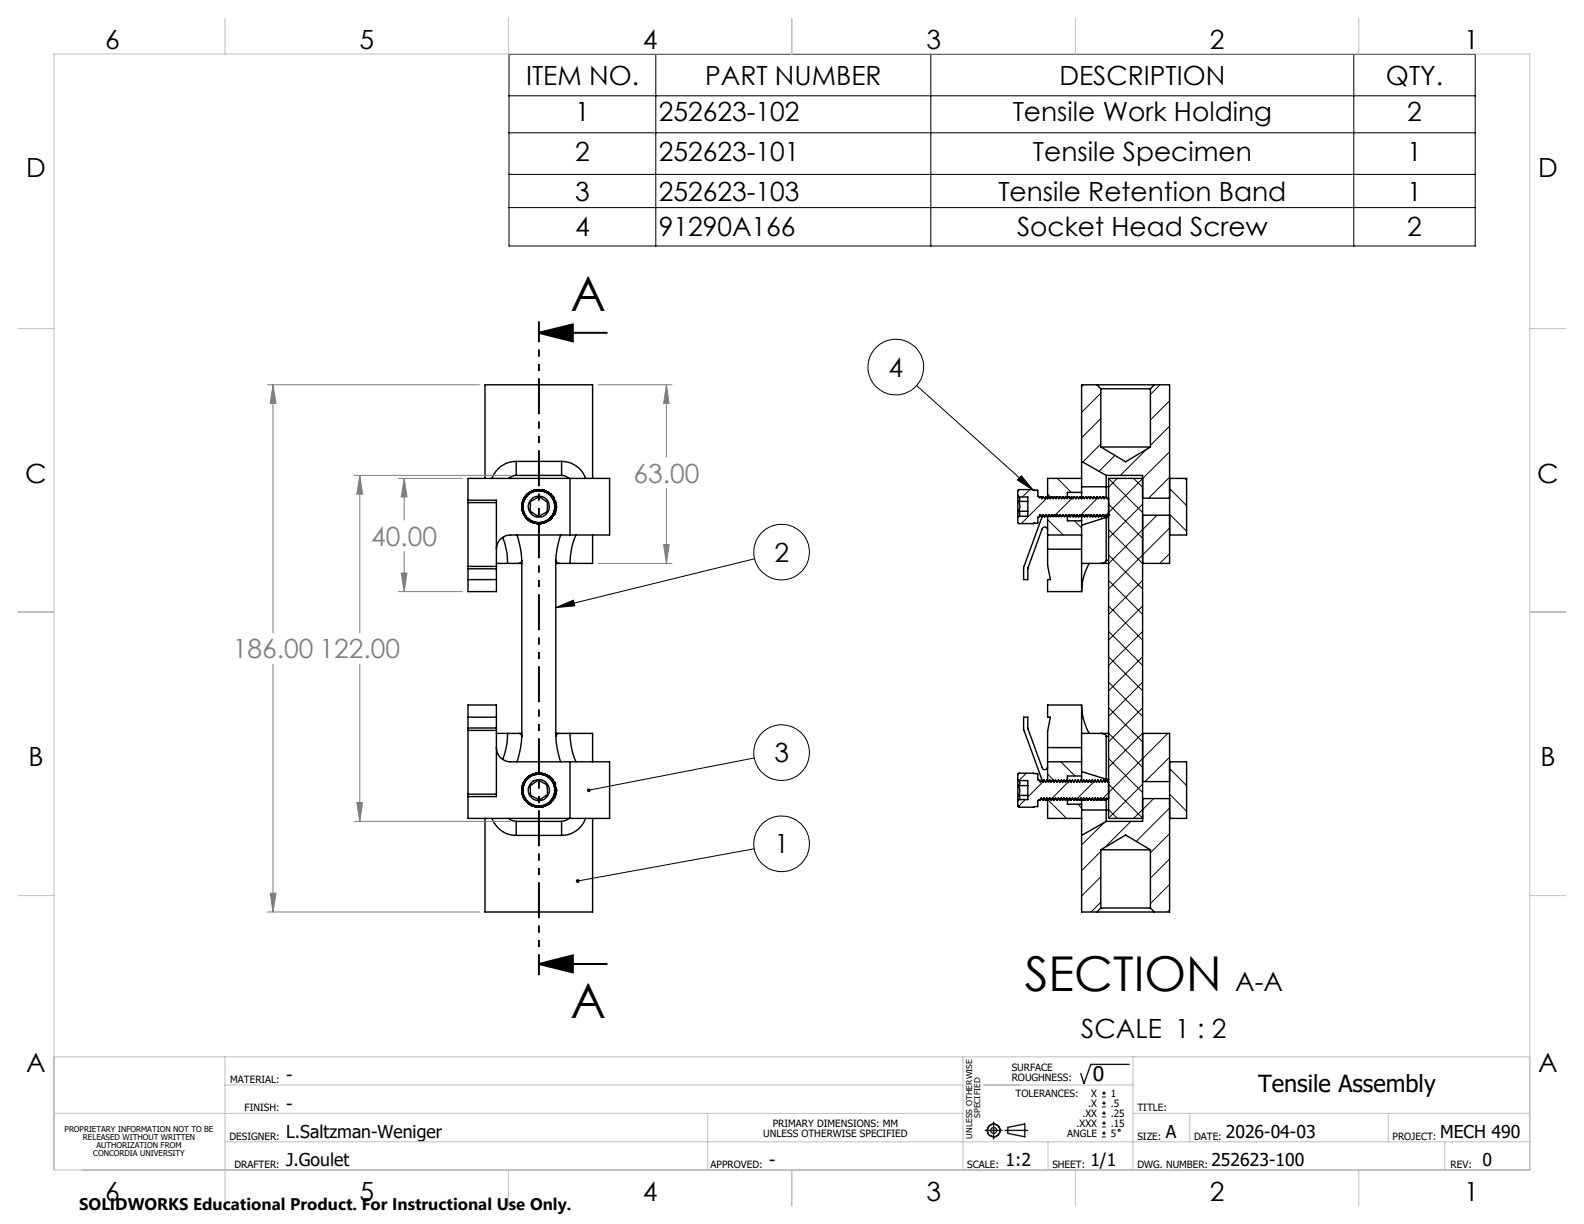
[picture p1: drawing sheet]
<svg xmlns="http://www.w3.org/2000/svg" width="279mm" height="216mm" viewBox="0 0 279 216" stroke-linecap="round" stroke-linejoin="round" font-family="sans-serif">
<g fill="none" stroke="#000" stroke-width=".25">
<path d="M193.5 67.9h10.1M193.5 67.9h-2.7v13.5M193.5 67.9l.7 .7M194.2 68.6h8.7M194.2 78.8h8.7M194.2 68.6v10.2M194.2 78.8l4.3 2.7 4.4-2.7M202.9 68.6v10.2M203.6 67.9h2.7v31.5h-4.8M203.6 67.9l-.7 .7M82.5 99.9v.4M82.5 88.2h5.1v.5"/>
<path d="M82.5 88.2v.5M82.5 88.2v-3.8h25v10h-17.5a2.51 2.51 0 0 0-2.4 2.5M82.5 88.7v11.2M82.5 99.9h5.1M82.5 88.7h5.1M85.5 84.4v-16.5h19v16.5M87.6 99.9v.4M87.6 88.7v11.2M87.6 99.4h3.9M88.7 94.8l.3 1a11 11 0 0 1 .5 3.6M91.1 81.4a4.5 4.5 0 0 0-4.3 3M91.1 83.9l-.8 .1-.6 .4"/>
<path d="M91.1 81.4v2.5M91.1 81.4h8M91.1 83.9h8M91.2 94.4l.6 2.5 .2 1.9M91.5 99.4h.5M92 98.8l-.1 .4-.4 .2M92 98.8v31.1M92.1 89.8v.1M92.1 89.7v.1M92.1 89.5v.2M92.1 89.3v.2M92.1 89.3h.1"/>
<path d="M92.1 89.1v.2M92.1 89h.1M92.1 89.1h.1M92.1 89.7h.1M92.1 89.8h.1M92.1 89.5h.1M92.1 90l.1 .2M92.1 88.8v.2M92.1 90v.2M92.1 90h.1M92.1 88.8h.1M92.1 89.9h.1"/>
<path d="M92.1 89.9v.1M92.1 89v.1M92.1 90.2h.1M92.1 88.6v.2M92.1 88.5h.1M92.1 88.6h.1M92.2 90.2l.1 .2M92.2 90.2h.1M92.2 88.5v.1M92.2 88.6h.1M92.2 88.4v.1M92.2 88.4l-.1 .1"/>
<path d="M92.2 88.4h.1M92.2 88.6h-.1M92.3 90.5v.1M92.3 88.3l-.1 .1M92.3 90.5h.1M92.3 90.4h.1M92.3 90.4v.1M92.3 88.2v.1M92.3 90.6h.1M92.3 88.1h.1M92.3 88.2h.1M92.4 90.7v.1"/>
<path d="M92.4 90.6v.1M92.4 88.1v.1M92.4 90.7h.1M92.4 87.9v.2M92.4 90.8l.1 .1M92.4 87.9l-.1 .2M92.4 90.8h.1M92.4 87.9h.1M92.5 87.9h.1M92.5 90.9l.1 .1M92.5 90.9h.1M92.5 87.7v.2"/>
<path d="M92.5 87.7h.1M92.6 87.7h-.1M92.6 87.7h.1M92.6 91.1l.1 .1M92.6 91h.1M92.6 91v.1M92.7 87.6l-.1 .1M92.7 91.2h.1M92.7 87.6h.1M92.7 91.2v.1M92.7 87.5v.1M92.7 91.3l.2 .1"/>
<path d="M92.8 87.4l-.1 .1M92.8 87.4h.1M92.9 87.4h.1M92.9 87.3v.1M92.9 91.4h.1M92.9 91.4l.1 .1M93 87.2l-.1 .1M93 91.5h.1M93 87.2h.1M93.1 91.6l.1 .1M93.1 91.5h.1M93.1 91.5v.1"/>
<path d="M93.2 87.1l-.2 .1M93.2 87.1h.1M93.2 91.7h.1M93.2 91.8h.2M93.2 91.8h.1M93.2 91.7v.1M93.3 86.9l-.1 .1M93.3 86.9l-.1 .2M93.3 86.9h.1M93.4 86.9h.1M93.4 91.8h.1M93.4 91.9l.2 .1"/>
<path d="M93.4 91.8v.1M93.6 88.4l1.5-.8 .4 .2 1.1 .7-.1 1.8-1.5 .8-.8-.5-.7-.4zM93.6 86.8l-.2 .1M93.6 92h.1M93.6 86.8h.1M93.6 86.7h.1M93.6 86.7v.1M93.6 92l.2 .1M93.7 86.7h-.1M93.7 86.7h.1M93.8 92.1h.1M93.8 86.6h.1"/>
<path d="M93.8 86.6v.1M93.8 92.1h.2M94 86.6h-.2M94 92.1h.1M94 92.1v.1M94.1 92.2l.1 .1M94.1 92.1v.1M94.2 86.5l-.2 .1M94.2 86.5h.1M94.3 92.2h.1M94.3 86.5h-.1M94.3 92.2v.1"/>
<path d="M94.3 92.2l-.1 .1M94.3 92.3h.1M94.4 86.5h-.1M94.4 92.3h.1M94.5 86.4l-.1 .1M94.5 86.4h.1M94.5 92.3h.2M94.5 92.3l.2 .1M94.7 86.4h-.2M94.7 86.4h.1M94.7 92.3h.1M94.7 92.3v.1"/>
<path d="M94.7 86.4h.2M94.8 92.3l.1 .1M94.8 92.3v.1M94.9 86.4h.2M94.9 92.4h.1M95 92.4h.1M95 92.3l-.1 .1M95.1 86.4h.1M95.1 92.4h.1M95.2 86.4h.2M95.2 92.3h.1M95.2 86.4h-.1"/>
<path d="M95.2 92.3v.1M95.2 92.4h.2M95.2 92.4h.1M95.4 86.4h.1M95.4 86.4h.2M95.4 92.3l-.2 .1M95.4 92.3v.1M95.6 86.4h.1M95.6 86.4v.1M95.6 86.5h.1M95.6 92.3h-.2M95.6 86.4l.2 .1"/>
<path d="M95.6 92.3h.1M95.7 92.3h.1M95.8 86.5h.1M95.8 92.2v.1M95.8 92.3h-.1M95.8 92.3h.1M95.9 86.5h.1M96 86.6h.1M96 86.5h.1M96 86.5v.1M96.1 92.1h.1M96.1 92.2h-.2"/>
<path d="M96.1 92.2h.1M96.1 86.6h.1M96.2 86.6l.1 .1M96.3 92.1h-.2M96.3 86.7h.1M96.3 92l-.2 .1M96.4 86.7l.1 .1M96.5 92h-.2M96.5 86.8l.2 .1M96.6 91.9l-.1 .1M96.7 86.9h.1M96.7 86.9l.1 .1"/>
<path d="M96.7 91.8h.1M96.7 91.9h-.1M96.7 91.9h.1M96.7 91.8v.1M96.8 87h.1M96.9 91.7l-.2 .1M96.9 91.7l-.1 .1M96.9 91.7h.1M96.9 87l.1 .1M96.9 87h.1M97 87.1l.1 .1M97 91.5h.1"/>
<path d="M97 91.6l-.1 .1M97 87.1h.1M97 91.6h.1M97 91.5v.1M97.1 87.2l.1 .1M97.1 87.2h.1M97.2 87.3h.1M97.2 91.4l-.1 .1M97.2 91.4h.1M97.3 87.3l.1 .2M97.3 91.4h-.1M97.3 87.3h.1"/>
<path d="M97.3 91.4h.1M97.4 87.5h.1M97.4 91.2l-.1 .2M97.4 87.5l.1 .2M97.4 91.2h.1M97.5 87.7h.1M97.5 91.1l-.1 .1M97.5 87.7l.1 .2M97.5 91v.1M97.6 87.9h.1M97.6 87.9l.1 .2M97.6 90.8l-.1 .2"/>
<path d="M97.6 90.8h.1M97.7 90.8h-.1M97.7 90.8h.1M97.7 88.1h.1M97.7 90.6h.1M97.8 88.1v.2M97.8 90.6l-.1 .2M97.8 90.6h.1M97.8 88.3h.1M97.8 90.4h.1M97.8 90.4v.2M97.9 88.3v.2"/>
<path d="M97.9 90.3l-.1 .1M97.9 88.3h.1M97.9 90.3h.1M97.9 88.5v.1M97.9 90.2v.1M97.9 88.6l.1 .1M97.9 89.9h.1M97.9 90.1v.1M97.9 88.6h.1M97.9 90.1h.1M97.9 89.9l.1 .1M98 88.7v.1"/>
<path d="M98 88.8v.2M98 89h.1M98 89.7h.1M98 90l-.1 .1M98 89.9h.1M98 88.8h.1M98 88.7h.1M98 90h.1M98 89.9h-.1M98 89v.2M98 89.5h.1M98 89.7v.2"/>
<path d="M98 89.2v.1M98 89.3v.1M98 89.5v.2M98 89.4h.1M98 98.8l.1 .4 .5 .2M98 99.4h.6M98 89.4v.1M98 98.8v31.1M98.9 94.4l-.7 2.5-.2 1.9M99.1 81.4a4.5 4.5 0 0 1 4.2 3M99.1 83.9l.7 .1 .6 .4M99.1 81.4v2.5"/>
<path d="M100.5 84.4v10M101.6 94.4a12.2 12.2 0 0 0-1.1 5M104.5 94.4v5h-5.9M179.5 91.2v1l.2 .2h2.6M179.5 87.5v-1l.2-.1h2.6l.1 .1h.6l.1 1 .3 .3M179.5 87.5v3.7M179.5 87.5l.2 .2M179.7 88.4a1.63 1.63 0 0 1 0 1.8M179.7 90.2a.6 .6 0 0 1 0 .9M179.7 90.2h1.6M179.7 88.4h1.6M179.7 87.7a.48 .48 0 0 1 0 .7"/>
<path d="M179.7 87.7h1.6v3.4h-1.6l-.2 .1M182.3 92.4h.1M183.3 91.1l-.2 .1v1l-.8 .2M183.3 91.1h.1M183.5 90.8l-.2 .3M183.5 87.6l-.1 .2M183.5 90.8l.3 .3M183.5 87.6l.2 .3 .3-.3M183.5 87.6h.1M183.8 91.1h.1M183.9 91l-3.3 9v2.2h.7v-2l2.5-6.9a.49 .49 0 0 1 .6-.3 .49 .49 0 0 1 .4 .5M184 90.8l-.2 .3"/>
<path d="M184 90.8l.3 .3M184 87.6l.2 .3 .3-.3M184 87.6v.1M184.3 91.1h.1M184.5 90.8l-.2 .3M184.5 90.8l.3 .3M184.5 87.6l.3 .3M184.5 87.6v.1M184.8 91.1h.1M184.8 87.7v.2M184.8 94.4v2.5M184.8 87.7h3.5"/>
<path d="M184.8 96.9v2.8l.5 2.5h-.5v2.2h6M184.8 94.4h6M184.8 96.9h6M185 90.8l-.1 .2M185 90.8l.2 .3 .3-.3M185 90.8l-.2 .3M185.5 90.8l-.2 .2M185.5 90.8l.2 .3 .3-.3M186 90.8l-.1 .2M186 90.8h.1M186 87.6l-.2 .3-.3-.3-.2 .3-.3-.3-.2 .3M186 87.6h.1"/>
<path d="M186 90.8l.2 .3 .3-.3M186 87.6l.2 .3 .3-.3 .2 .3 .3-.3 .2 .3 .3-.3 .2 .3 .3-.3 .3 .3M186.5 90.8l-.1 .2M186.5 90.8l.2 .3 .3-.3M187 90.8l-.1 .2M187 90.8l.2 .3 .3-.3M187.5 90.8l-.1 .2M187.5 90.8l.2 .3 .3-.3 .3 .3M188 90.8l-.1 .2M188.3 91.1h.1M188.3 87.7v.2M188.5 90.8l-.2 .3"/>
<path d="M188.5 90.8l.3 .3M188.5 87.6l-.2 .3M188.5 87.6l.2 .3 .3-.3M188.5 87.6v.1M189 90.8l-.2 .3M189 90.8l.3 .3M189 87.6l.2 .3 .3-.3M189 87.6l-.1 .1M189.3 91.1h.1M189.5 90.8l-.2 .3M189.5 90.8l.3 .3M189.5 87.6l.2 .3 .3-.3"/>
<path d="M189.5 87.6l-.1 .1M189.8 91.1h.1M190 90.8l-.2 .3M190 90.8l.3 .3M190 87.6l.2 .3 .3-.3M190 87.6v.1M190.3 91.1h.1M190.5 90.8l-.2 .3M190.5 90.8l.3 .3M190.5 87.6l.3 .3M190.5 87.6v.1M190.8 91.1l.2-.3 .3 .3"/>
<path d="M190.8 91.1h.1M190.8 94.4v5M190.8 81.4v3M190.8 91.9h-2.5v-.9h-3.5v3.4M190.8 86.9h-2.5v.8M190.8 84.4h-6v3.3M190.8 99.4h4.7M190.8 84.4v3.5M190.8 91.1v3.3M190.8 99.4v5M190.8 81.4l4.3 2.5M190.8 85.9h4.7"/>
<path d="M191 87.6l-.2 .3M191 87.6l.2 .3 .3-.3M191 87.6v.1M191 90.8l-.2 .3M191.3 91.1h.1M191.5 90.8l-.2 .3M191.5 90.8l.3 .3M191.5 87.6l.2 .3 .3-.3M191.5 87.6v.1M192 90.8l-.2 .3M192 90.8l.3 .3M192 87.6l.2 .3 .3-.3"/>
<path d="M192 87.6l-.1 .1M192.1 99.4l-.8 1.7a9.8 9.8 0 0 0-.5 3.3M192.3 91.1h.1M192.5 90.8l-.2 .3M192.5 90.8l.3 .3M192.5 87.6l.2 .3 .3-.3M192.5 87.6l-.1 .1M192.8 91.1h.1M193 90.8l-.2 .3M193 90.8l.3 .3M193 87.6l.2 .3 .3-.3M193 87.6v.1"/>
<path d="M193.3 91.1h.1M193.5 90.8l-.2 .3M193.5 87.6l.2 .3 .3-.3M193.5 90.8l.3 .3M193.5 87.6v.1M193.8 91.1l.2-.3 .3 .3M193.8 91.1h.1M194 87.6l.2 .3 .3-.3M194 87.6v.1M194 90.8l-.2 .3M194.5 90.8l-.2 .3M194.5 87.6l.2 .3 .3-.3"/>
<path d="M194.5 90.8l.3 .3M194.5 87.6v.1M194.8 91.1h.1M195 90.8l-.2 .3M195 87.6l.2 .3 .2-.1M195 90.8l.2 .3 .2-.2M195 87.6l-.1 .1M195.1 98.8v.2a.88 .88 0 0 1-.9 .4M195.1 91.3v7.5M195.1 83.9v3.9M195.1 90.9v.4M195.1 83.9h6.4v61h-6.4"/>
<path d="M195.1 91.3l-4.3 1.3M195.1 98.8h.4M195.1 91.3h.4M195.4 87.8h.1M195.4 87.8l.1 .1M195.5 90.8l-.1 .1M195.5 90.8h.1M201.5 84.4h-6v60h6M201.5 90.9h4.8M201.5 87.9h4.8M206.3 84.4h3v10h-3M82.5 100.3v4.1h5.1v-4.1"/>
<path d="M82.5 100.3h5.1M82.5 102.2h5.1M82.5 128.4v.4M82.5 128.4h5.1M82.5 128.4v-4h5.1v4M82.5 128.8v11.3M82.5 126.5h5.1M82.5 128.8h5.1M87.6 128.4v.4M87.6 131.9a2.45 2.45 0 0 0 2.4 2.5h17.5v10h-25v-3.9M87.6 128.8v11.3M87.6 129.4h3.9"/>
<path d="M89.5 129.4a12.1 12.1 0 0 1-.8 4.5M91.5 129.4l.4 .2 .1 .3M91.5 129.4h.5M92 129.9l-.2 2-.6 2.5M92.1 139.7v.2M92.1 139.7h.1M92.1 139.5v.2M92.1 139.2v.2M92.1 139.2h.1M92.1 139v.2M92.1 139h.1M92.1 139.4v.1"/>
<path d="M92.1 139.9v.2M92.1 139.5h.1M92.1 138.8v.2M92.1 138.8h.1M92.1 139.9h.1M92.1 138.6v.1M92.1 138.6h.1M92.1 138.7h.1M92.2 138.7l-.1 .1M92.2 138.6l-.1 .1M92.2 138.5h.1M92.2 138.5v.1"/>
<path d="M92.3 138.3l-.1 .2M92.3 138.3h.1M92.3 138.1v.2M92.3 138.1h.1M92.4 138.1h-.1M92.4 137.9v.2M92.4 137.9h.1M92.5 137.8v.1M92.5 137.9h.1M92.6 137.7l-.1 .2M92.6 137.7l-.1 .1M92.6 137.7h.1"/>
<path d="M92.7 137.5l-.1 .2M92.7 137.5h.1M92.9 137.3l-.2 .2M92.9 137.3h.1M93 137.2l-.1 .1M93 137.2h.1M93.1 137.1h.1M93.2 137l-.1 .1M93.2 137h.1M93.4 136.9l-.2 .1M93.4 136.9h.1M93.5 136.8l-.1 .1"/>
<path d="M93.5 136.8h.1M93.5 138.6l.8-.5a1.02 1.02 0 0 1 1.5 0l.7 .3 .1 1.8-1.5 .9-1.5-.8zM93.6 136.8h-.1M93.6 136.7l-.1 .1M93.8 136.7h-.2M93.8 136.6v.1M93.8 136.6h.1M94 136.6h-.2M94 136.6h.1M94.2 136.5l-.2 .1M94.2 136.5l-.1 .1M94.2 136.5h.1"/>
<path d="M94.3 136.5h.1M94.4 136.4l-.1 .1M94.4 136.4h.1M94.5 136.5h-.2M94.5 136.4h.2M94.5 136.4v.1M94.8 136.4h-.1M94.8 136.4h.1M94.9 136.4h.1M95 136.4h.2M95 136.4h.1M95.1 136.4h.1"/>
<path d="M95.2 136.4h.1M95.2 136.4h.2M95.4 136.4v.1M95.4 136.5h.1M95.5 136.4l.1 .1M95.5 136.4h.1M95.5 136.4l-.1 .1M95.6 136.5h.1M95.6 136.4v.1M95.7 136.5h.1M95.8 136.5h.1M95.9 136.5l.2 .1"/>
<path d="M96.1 136.6h.1M96.1 136.6l.2 .1M96.3 136.7h.1M96.3 136.7l.2 .1M96.5 136.8h.1M96.6 136.8l.1 .1M96.6 136.8h.1M96.7 136.9h.1M96.8 136.9l.1 .1M96.8 136.9h.1M96.9 137v.1M96.9 137h.1"/>
<path d="M96.9 137.1l.2 .1M96.9 137.1h.1M97.1 137.2h.1M97.1 137.2l.1 .1M97.2 137.3h.1M97.2 137.3l.1 .1M97.3 137.4l.1 .1M97.4 137.5h.1M97.4 137.5v.1M97.4 137.6l.1 .1M97.4 137.6h.1M97.5 137.8h.1"/>
<path d="M97.5 137.8l.1 .1M97.5 137.7v.1M97.6 137.9l.1 .1M97.6 137.9h.1M97.7 138l.1 .1M97.7 138h.1M97.8 138.1v.1M97.8 138.1h.1M97.8 138.2l.1 .1M97.8 138.4h.1M97.8 138.2h.1M97.9 138.4v.2"/>
<path d="M97.9 138.4v.1M97.9 138.3h.1M97.9 138.3l-.1 .1M97.9 138.6h.1M97.9 138.6l.1 .2M97.9 139.9v.1M97.9 138.5v.1M97.9 139.9h.1M97.9 140h.1M98 138.8v.1M98 138.9v.1M98 139v.1"/>
<path d="M98 139.7v.1M98 138.8h.1M98 139h.1M98 139.1h.1M98 139.7h.1M98 139.1v.1M98 139.8v.1M98 139.8h.1M98 139.2v.1M98 139.3v.2M98 139.6v.1M98 139.6h.1"/>
<path d="M98 139.5h.1M98 139.3h.1M98 139.2h.1M98 129.9l.2 2 .7 2.5M98 129.4h.6M98 139.5v.1M98.6 129.4l-.4 .1-.2 .4M98.6 129.4h5.9v5M100.5 129.4l.2 1.7a10.2 10.2 0 0 0 .9 3.3M100.5 134.4v10M179.5 137.5v3.7M179.5 137.5l.2 .2h1.6v3.3h-1.6"/>
<path d="M179.7 137.7a.62 .62 0 0 1 .1 .7l-.1 .2M179.7 138.6a1.85 1.85 0 0 1 0 1.7M179.7 138.6h1.6M182.3 136.4h-2.6l-.2 .1v1M182.3 136.4h.1M182.3 136.4l.7 .1 .1 1 .2 .1 .2 .3 .2-.3M183.7 137.6l.2 .3 .2-.3M183.7 137.6l-.1 .1M184.1 137.6l.3 .3 .2-.3M184.1 137.6v.1M184.6 137.6l.3 .3 .2-.3 .3 .3 .3-.3 .2 .3 .3-.3M184.6 137.6v.1"/>
<path d="M184.8 131.9v2.5M184.8 135.3a.49 .49 0 0 1-.4 .4 .49 .49 0 0 1-.6-.3l-2.5-6.9v-2h-.7v2.2l3.3 9.2M184.8 134.4v3.4h3.5v-.9h2.5M184.8 134.4h6M184.8 131.9h6M186.2 137.6h.1M186.2 137.6l.2 .3 .3-.3 .2 .3 .2-.3 .3 .3 .2-.3 .4 .3 .2-.3 .3 .3 .2-.3M188.7 137.6l.2 .3 .3-.3M188.7 137.6l-.1 .1M189.2 137.6h.1M189.2 137.6l-.1 .1M189.2 137.6l.2 .3 .3-.3"/>
<path d="M189.7 137.6l.2 .3 .2-.3M189.7 137.6l-.1 .1M190.1 137.6l.3 .3 .2-.3M190.1 137.6v.1M190.6 137.6l.3 .3 .2-.3M190.6 137.6v.1M190.8 129.4v5M190.8 124.4a10.3 10.3 0 0 0 1.3 5M190.8 124.4h-6v2.1h.5l-.5 2.5v2.9M190.8 129.4h4.7M190.8 124.4v5M190.8 134.4v3.4"/>
<path d="M190.8 136.1l4.3 1.3M191.1 137.6l.3 .3 .3-.3M191.1 137.6v.1M191.7 137.6l.2 .3 .3-.3M191.7 137.6l-.1 .1M192.2 137.6h.1M192.2 137.6l-.1 .1M192.2 137.6l.2 .3 .3-.3M192.7 137.6l.2 .3 .2-.3M192.7 137.6l-.1 .1M193.1 137.6l.3 .3 .2-.3M193.1 137.6v.1"/>
<path d="M193.6 137.6l.3 .3 .2-.3M193.6 137.6v.1M194.1 137.6l.3 .3 .3-.3M194.1 137.6v.1M194.2 129.4a.89 .89 0 0 1 .9 .4v.1M194.7 137.6l.2 .3 .3-.3M194.7 137.6l-.1 .1M195.1 129.9v7.5M195.1 137.4l.1 .2M195.1 129.9h.4M195.1 137.4h.4M195.2 137.6l.2 .3h.1"/>
<path d="M201.5 129.4h4.8v31.5h-2.7M201.5 137.9h4.8M206.3 134.4h3v10h-3M82.5 140.1v.4M82.5 140.1h5.1M85.5 144.4v16.5h19v-16.5M86.8 144.4a4.5 4.5 0 0 0 4.3 3M87.6 140.1v.4h-5.1M89.7 144.4l.6 .3 .8 .2M91.1 147.4h8M91.1 144.9v2.5M91.1 144.9h8"/>
<path d="M92.1 140.1h.1M92.1 140.2l.1 .1M92.1 140.2h.1M92.2 140.2v.1M92.2 140.1v.1M92.2 140.3l.1 .1M92.2 140.3h.1M92.3 140.4v.1M92.3 140.4l.1 .1M92.3 140.6l.1 .2M92.3 140.6h.1M92.4 140.5l-.1 .1"/>
<path d="M92.4 140.8h.1M92.4 140.8l.1 .2M92.5 141h.1M92.6 141l.1 .1M92.6 141h.1M92.7 141.2l.1 .2M92.7 141.2h.1M92.7 141.1h.1M92.7 141.1v.1M92.8 141.4h.1M92.9 141.4l.1 .1M92.9 141.4h.1"/>
<path d="M93 141.5h.1M93 141.6l.1 .1M93 141.6h.1M93 141.5v.1M93.1 141.7h.1M93.2 141.7l.1 .1M93.2 141.7h.1M93.3 141.8l.1 .1M93.4 141.9h.1M93.5 141.9h.1M93.6 141.9h.1M93.6 142l.1 .1"/>
<path d="M93.6 141.9v.1M93.7 142.1h.1M93.8 142.1h.1M93.9 142.1l.1 .1M94 142.2h.2M94 142.2h.1M94.2 142.2h.1M94.2 142.2l.2 .1M94.4 142.2h.1M94.4 142.2l.1 .1M94.4 142.2v.1M94.5 142.3h.1"/>
<path d="M94.6 142.3h.1M94.7 142.3h.2M94.7 142.3h.1M94.9 142.3h.1M94.9 142.3h.2M95.1 142.3h.1M95.1 142.3h.2M95.3 142.3h.1M95.4 142.3h.1M95.4 142.3h-.1M95.6 142.3h-.2M95.6 142.3h.1"/>
<path d="M95.8 142.2l-.2 .1M95.8 142.3h-.2M95.8 142.2v.1M95.8 142.2h.1M96 142.1h.1M96 142.2h-.2M96 142.2h.1M96 142.1v.1M96 142.1l.1 .1M96.2 142.1h.1M96.2 142.1l-.1 .1M96.3 142.1h.1"/>
<path d="M96.4 142h.1M96.4 142l-.1 .1M96.7 141.9l-.2 .1M96.7 141.9h.1M96.8 141.7h.1M96.8 141.7l-.1 .2M97 141.5v.1M97 141.6l-.1 .1M97 141.6h.1M97 141.5l.1 .1M97.1 141.6h.1M97.2 141.4l-.1 .2"/>
<path d="M97.2 141.4h.1M97.3 141.2h.1M97.3 141.3l-.1 .1M97.3 141.2v.1M97.4 141.2h.1M97.5 141h.1M97.5 141.1l-.1 .1M97.5 141v.1M97.6 140.8v.1M97.6 140.9l-.1 .1M97.6 140.9h.1M97.6 140.8h.1"/>
<path d="M97.7 140.7l-.1 .1M97.7 140.7h.1M97.8 140.6l-.1 .1M97.8 140.6h.1M97.8 140.4v.1M97.8 140.4h.1M97.8 140.5v.1M97.8 140.5h.1M97.9 140.2l-.1 .2M97.9 140.2h.1M98 140l-.1 .2M98 140h.1"/>
<path d="M99.1 144.9v2.5M100.4 144.4l-.6 .3-.7 .2M103.3 144.4a4.5 4.5 0 0 1-4.2 3M179.7 140.3a.45 .45 0 0 1 0 .7M179.7 140.3h1.6M179.7 141l-.2 .2M183.7 140.8l-.2 .3-.2-.1-.2 .2-.1 1.1h-.6l-.1 .1h-2.6l-.2-.2v-1M183.7 140.8l.3 .3M183.7 140.8l-.3 .3M184 141.1h.1M184.1 140.8l-.1 .3M184.1 140.8l.4 .3"/>
<path d="M184.5 141.1h.1M184.6 140.8l-.1 .3M184.6 140.8l.3 .3 .2-.3M184.8 140.9v.1M184.8 141v3.4h6M184.8 141h3.5M185.1 140.8l-.1 .2M185.1 140.8l.3 .3 .2-.3M185.6 140.8l.3 .3 .3-.3M185.7 140.8l-.2 .2M186.2 140.8l-.1 .2M186.2 140.8h.1"/>
<path d="M186.2 140.8l.2 .3 .3-.3M186.7 140.8l-.2 .2M186.7 140.8l.2 .3 .2-.3M187.1 140.8l-.1 .2M187.1 140.8l.3 .3 .2-.3M187.6 140.8l-.1 .2M187.6 140.8l.3 .3 .2-.3M188.1 140.8l-.1 .2M188.1 140.8l.4 .3M188.3 140.9v.1M188.3 141v.9h2.5M188.5 141.1h.1"/>
<path d="M188.7 140.8l.2 .3 .3-.3M188.7 140.8l-.2 .3M189.2 140.8h.1M189.2 140.8l-.3 .3M189.2 140.8l.3 .3M189.5 141.1h.1M189.7 140.8l-.2 .3M189.7 140.8l.3 .3M190 141.1h.1M190.1 140.8l-.1 .3M190.1 140.8l.4 .3M190.5 141.1h.1"/>
<path d="M190.6 140.8l-.1 .3M190.6 140.8l.4 .3M190.8 144.4v3M190.8 147.4v13.5h2.7M190.8 140.9v3.5M190.8 142.9h4.7M191 141.1h.1M191.1 140.8l-.1 .3M191.1 140.8l.4 .3M191.5 141.1h.1M191.7 140.8l.2 .3 .3-.3M191.7 140.8l-.2 .3"/>
<path d="M192.2 140.8h.1M192.2 140.8l-.3 .3M192.2 140.8l.3 .3M192.5 141.1h.1M192.7 140.8l-.2 .3M192.7 140.8l.3 .3M193 141.1h.1M193.1 140.8l-.1 .3M193.1 140.8l.4 .3M193.5 141.1h.1M193.6 140.8l-.1 .3M193.6 140.8l.4 .3"/>
<path d="M194 141.1l.1-.3 .4 .3M194 141.1h.1M194.2 140.8l-.2 .3M194.2 149.9h8.7M194.2 149.9v10.3M194.2 149.9l4.3-2.6 4.4 2.6M194.5 141.1h.1M194.7 140.8l.2 .3 .3-.3M194.7 140.8l-.2 .3M195.1 140.9v4M195.1 144.9l-4.3 2.5M195.2 140.8l.1 .2 .2-.2"/>
<path d="M195.2 140.8l-.3 .3M201.5 140.9h4.8M202.9 149.9v10.3M193.5 160.9h10.1M194.2 160.2h8.7M194.2 160.2l-.7 .7M202.9 160.2l.7 .7"/>
<circle cx="95" cy="89.4" r="2.81"/>
<circle cx="95" cy="89.4" r="2.84"/>
<circle cx="95" cy="89.4" r="1.86"/>
<circle cx="95" cy="139.4" r="2.83"/>
<circle cx="95" cy="139.4" r="1.87"/>
<circle cx="95" cy="139.4" r="2.79"/>
</g>
<g fill="none" stroke="#000" stroke-width=".18">
<path d="M89.8 9.6h170.4v33.8h-170.4zM89.8 16.9h170.4M115.7 9.6v33.8M164.2 9.6v33.8M238.8 9.6v33.8M89.8 23.4h170.4M89.8 30.8h170.4M89.8 36.6h170.4M161.7 68l20.6 18.5M191.2 67.9l-.4 .3M194.2 69.4l-3.4 3.3M194.2 73.8l-3.4 3.4"/>
<path d="M194.2 78.3l-3.2 3.2M202.2 79.2l-4.6 4.7M204.6 67.9l-1.7 1.7M206.3 70.7l-3.4 3.4M206.3 75.2l-3.4 3.4M206.3 79.7l-11.2 11.2M133.1 98.6l-35.1 8.6M180.2 83.9l2.1 2.6-2.8-1.8zM181.6 86.4l-1.3 1.3M184.7 87.8l-4.6 4.6M184.8 91.7l2.7 2.7M184.8 87.1l.6 .6"/>
<path d="M186.5 84.4l2.5 2.5M189.2 87.8l-3.1 3.1M189.5 91.9l1.3 1.2M193.6 87.8l-3 3.1M195.5 97.9l6 6M195.5 93.4l6 6M195.5 88.9l6 6M195.5 84.4l6 6M196.7 80.3l-2.8 2.8M197.1 84.4l-1.6 1.5M200 84.4l1.5 1.5M201.5 88.9l-6 6"/>
<path d="M204.1 90.9l-8.6 8.5M206.3 84.2l-3.7 3.7M206.3 93.1l-10.8 10.8M206.3 97.6l-1.7 1.8M206.3 90.7l3 3M206.3 86.2l3 3M209 84.4l.3 .3M98 107.2l3.1-1.3 .3 1zM195.5 115.9l6 5.9M195.5 111.4l6 6M195.5 106.9l6 6M195.5 102.4l6 6"/>
<path d="M201.5 102.4l-6 6M201.5 115.9l-6 5.9M201.5 111.4l-6 6M201.5 106.9l-6 6M133 133.7l-29.1 5.7M181 136.4l-1.3 1.3M183.9 137.9l-2.6 2.7M184.2 137.7l-.2 .2M184.8 136.5l1.2 1.3M187.1 134.4l2.5 2.5M188.4 137.9l-3.1 3.1M188.7 137.7l-.2 .2"/>
<path d="M192.9 137.9l-3.1 3.1M193.2 137.7l-.2 .2M195.5 138.3l6 6M195.5 133.8l6 6M195.5 129.3l6 6M195.5 124.8l6 6M195.5 120.3l6 6.1M201.5 138.3l-6 6M201.5 129.3l-6 6M201.5 124.8l-6 6M201.5 120.3l-6 6.1M206 129.4l-11.7 11.6"/>
<path d="M206.3 133.6l-4.3 4.3M206.3 135.6l3 3M133 149.7l-31.1 5.7M180.8 141l-1.2 1.3M184.8 141l3.3 3.4M190.1 141.9l.7 .6M194.2 150.2l-3.4 3.4M194.2 154.7l-3.4 3.3M194.2 159.1l-1.8 1.8M194.8 145.1l-4 3.9M195.5 142.8l1.6 1.6M199.5 144.9l-4.7 4.6"/>
<path d="M203.5 140.9l-3.5 3.5M206.3 142.5l-5.9 5.9M206.3 147l-3.4 3.4M206.3 151.5l-3.4 3.4M206.3 156l-3.4 3.4M206.3 140.1l3 3M206.3 160.5l-.4 .4M194.4 193.5h.7M194.4 192.8h.7M194.4 195.3h.7M194.4 194.6h.7M194.4 197h.7"/>
<path d="M194.4 196.4h.7M194.4 198.8h.7M194.4 198.1h.7M194.4 199.9h.7M194.7 192.5v.7M194.7 194.2v.7M194.7 196v.7M194.7 197.8v.7M194.7 199.5v.7M194.4 200.6h.7"/>
<circle cx="158" cy="64.8" r="4.9"/>
<circle cx="137.9" cy="97.4" r="4.9"/>
<circle cx="137.9" cy="132.8" r="4.9"/>
<circle cx="137.9" cy="148.9" r="4.9"/>
<circle cx="197.4" cy="199.4" r=".17"/>
</g>
<path d="M95 58.7l6-1.5v3zM95 58.7h12M95 170l6-1.5v3zM95 170h12" fill="none" stroke="#000" stroke-width=".35"/>
<g fill="none" stroke="#808080" stroke-width=".18">
<path d="M47.2 67.9h37.4M48.2 67.9l.5 3.3h-1zM48.2 67.9v43.7M105.6 67.9h12.9M117.5 67.9l.5 3.3h-.9zM117.5 67.9v12.7M62.4 83.9h27.6M63.5 83.9l.5 3.3h-1.1zM63.5 83.9v27.7M70.3 84.4h11.2M71.3 84.4l.5 3.3h-1zM71.3 84.4v7.3"/>
<path d="M71.3 97.3v7.1M105.6 99.4h12.9M117.1 96.1h.9l-.5 3.3zM117.5 86.2v13.2M48.2 117.2v43.7M63.5 117.2v27.7M70.3 104.4h11.2M70.8 101.1h1l-.5 3.3zM47.7 157.6h1l-.5 3.3zM62.4 144.9h27.6M62.9 141.6h1.1l-.5 3.3zM47.2 160.9h37.4"/>
</g>
<g fill="none" stroke="#191924" stroke-width=".25">
<path d="M173.8 199.4h3M175.3 197.9v3M177.3 199.4h4M177.8 198.9l3-.6v2.2l-3-.6zM199.2 187.7h-6.8l-1.2 3.4-.6-1.7"/>
<circle cx="175.3" cy="199.4" r="1.11"/>
<circle cx="175.3" cy="199.4" r=".52"/>
</g>
<path d="M95.1 56.7v115.3" fill="none" stroke="#000" stroke-width=".35" stroke-dasharray="6.3 1.3 1.3 1.3 1.3 1.3" stroke-dashoffset="2.7" stroke-linecap="butt"/>
<g fill="none" stroke="#c0c0c0" stroke-width=".18">
<path d="M9.5 9.5h260.3v196.9h-260.3zM39.7 3.2v6.3M89.7 3.2v6.3M139.7 3.2v6.4M189.7 3.2v6.3M239.7 3.2v6.3M3.1 58h6.4M269.8 58h6.4M3.1 107.9h6.4M269.8 107.9h6.4M3.1 158h6.4M269.8 158h6.4"/>
<path d="M9.5 186.4h260.3M9.5 196.4h160.4M39.7 186.4v26.4M39.7 191.4h130.2M124.8 196.4v10M169.9 186.4v20M173.5 191.4h26.3M199.8 196.4h70M199.8 186.4v20M209.9 196.4v5M244.9 196.4v5M39.7 201.4h230.1"/>
<path d="M89.7 206.4v6.4M139.7 206.4v6.4M184.9 201.4v5M189.7 206.4v6.4M239.7 206.4v6.4M254.8 201.4v5"/>
</g>
<g fill="#000">
<path d="M95 58.7l6-1.5v3zM95 170l6-1.5v3z"/>
<path d="M98 107.2l3.1-1.3 .3 1zM103.6 139.1l-.1 .4 .4-.1-.4 .1a.34 .34 0 0 0 .5 .2 .34 .34 0 0 0 .1-.6 .34 .34 0 0 0-.5 0zM101.7 155.2l-.1 .3 .3-.1-.3 .1a.34 .34 0 0 0 .4 .2 .34 .34 0 0 0 .2-.5 .34 .34 0 0 0-.5 0zM180.2 83.9l2.1 2.6-2.8-1.8z"/>
</g>
<path d="M117.1 96.1h.9l-.5 3.3zM117.5 67.9l.5 3.3h-.9zM63.5 83.9l.5 3.3h-1.1zM62.9 141.6h1.1l-.5 3.3zM48.2 67.9l.5 3.3h-1zM47.7 157.6h1l-.5 3.3zM70.8 101.1h1l-.5 3.3zM71.3 84.4l.5 3.3h-1z" fill="#808080"/>
<g font-size="8.5">
<text x="100.7" y="54.8">A</text>
<text x="100.7" y="179.6">A</text>
<text x="180.7" y="174.9">SECTION</text>
</g>
<g font-size="4.7">
<text x="18.6" y="8.6">6</text>
<text x="63.4" y="8.6">5</text>
<text x="113.4" y="8.6">4</text>
<text x="163.4" y="8.6">3</text>
<text x="213.4" y="8.6">2</text>
<text x="258.3" y="8.6">1</text>
<text x="92.8" y="14.9">ITEM NO.</text>
<text x="124.4" y="14.9">PART NUMBER</text>
<text x="186.9" y="14.9">DESCRIPTION</text>
<text x="244.5" y="14.9">QTY.</text>
<text x="101.5" y="21.4">1</text>
<text x="116.2" y="21.4">252623-102</text>
<text x="178.6" y="21.4">Tensile Work Holding</text>
<text x="248.2" y="21.4">2</text>
<text x="101.5" y="28.3">2</text>
<text x="116.2" y="28.3">252623-101</text>
<text x="182.2" y="28.3">Tensile Specimen</text>
<text x="248.2" y="28.3">1</text>
<text x="4.6" y="31.2">D</text>
<text x="101.5" y="35.4">3</text>
<text x="116.2" y="35.4">252623-103</text>
<text x="176.1" y="35.4">Tensile Retention Band</text>
<text x="248.2" y="35.4">1</text>
<text x="271.3" y="31.2">D</text>
<text x="101.5" y="41.7">4</text>
<text x="116.2" y="41.7">91290A166</text>
<text x="179.4" y="41.7">Socket Head Screw</text>
<text x="248.2" y="41.7">2</text>
<text x="156.7" y="66.4">4</text>
<text x="4.5" y="85.2">C</text>
<text x="271.2" y="85.2">C</text>
<text x="136.6" y="99.1">2</text>
<text x="5" y="135.2">B</text>
<text x="136.6" y="134.5">3</text>
<text x="271.7" y="135.2">B</text>
<text x="136.6" y="150.5">1</text>
<text x="217.9" y="174.9">A-A</text>
<text x="190.7" y="183.1">SCALE 1 : 2</text>
<text x="4.6" y="189.2">A</text>
<text x="271.3" y="189.2">A</text>
<text x="18.6" y="211.8">6</text>
<text x="63.4" y="211.8">5</text>
<text x="113.4" y="211.8">4</text>
<text x="163.4" y="211.8">3</text>
<text x="213.4" y="211.8">2</text>
<text x="258.3" y="211.8">1</text>
</g>
<g font-size="4.7" fill="#808080">
<text x="111.7" y="85.1">63.00</text>
<text x="65.5" y="96.2">40.00</text>
<text x="41.1" y="116.1">186.00</text>
<text x="56.4" y="116.1">122.00</text>
</g>
<text font-size="4.2" x="221.9" y="192.6">Tensile Assembly</text>
<text font-size="3.5" x="192.8" y="190.6">0</text>
<g font-size="3.1">
<text x="50.5" y="190.7">-</text>
<text x="50.5" y="195.7">-</text>
<text x="50.5" y="200.7">L.Saltzman-Weniger</text>
<text x="205.7" y="200.7">A</text>
<text x="216.2" y="200.7">2026-04-03</text>
<text x="254" y="200.7">MECH 490</text>
<text x="50.5" y="205.7">J.Goulet</text>
<text x="135.7" y="205.7">-</text>
<text x="177.4" y="205.7">1:2</text>
<text x="192.3" y="205.7">1/1</text>
<text x="213.7" y="205.7">252623-100</text>
<text x="261.5" y="205.7">0</text>
</g>
<text font-size="3" x="14" y="213.5">SOLIDWORKS Educational Product. For Instructional Use Only.</text>
<g font-size="1.8">
<text x="40.6" y="191">MATERIAL:</text>
<text x="178.5" y="189">SURFACE</text>
<text x="178.5" y="190.8">ROUGHNESS:</text>
<text x="43.1" y="196">FINISH:</text>
<text x="179.1" y="193.5">TOLERANCES:</text>
<text x="190.9" y="197">.XX</text>
<text x="191.9" y="195.3">.X</text>
<text x="192.5" y="193.5">X</text>
<text x="195.9" y="193.5">1</text>
<text x="195.9" y="195.3">.5</text>
<text x="195.9" y="197">.25</text>
<text x="200.6" y="196">TITLE:</text>
<text x="40.5" y="201">DESIGNER:</text>
<text x="134.6" y="200.5">UNLESS OTHERWISE SPECIFIED</text>
<text x="136.3" y="198.8">PRIMARY DIMENSIONS: MM</text>
<text x="188.2" y="200.6">ANGLE</text>
<text x="189.9" y="198.8">.XXX</text>
<text x="195.9" y="198.8">.15</text>
<text x="195.9" y="200.6">5</text>
<text x="200.6" y="201">SIZE:</text>
<text x="210.6" y="201">DATE:</text>
<text x="245.6" y="201">PROJECT:</text>
<text x="41.3" y="206">DRAFTER:</text>
<text x="125.3" y="206">APPROVED:</text>
<text x="170.6" y="206">SCALE:</text>
<text x="185.6" y="206">SHEET:</text>
<text x="200.6" y="206">DWG. NUMBER:</text>
<text x="255.9" y="206">REV:</text>
</g>
<g font-size="1.4">
<text x="172.9" y="197.2" transform="rotate(-90 172.9 197.2)">SPECIFIED</text>
<text x="11.4" y="199.7">PROPRIETARY INFORMATION NOT TO BE</text>
<text x="14.6" y="201.1">RELEASED WITHOUT WRITTEN</text>
<text x="16.5" y="203.9">CONCORDIA UNIVERSITY</text>
<text x="17" y="202.5">AUTHORIZATION FROM</text>
<text x="171.5" y="200.8" transform="rotate(-90 171.5 200.8)">UNLESS OTHERWISE</text>
</g>
</svg>
